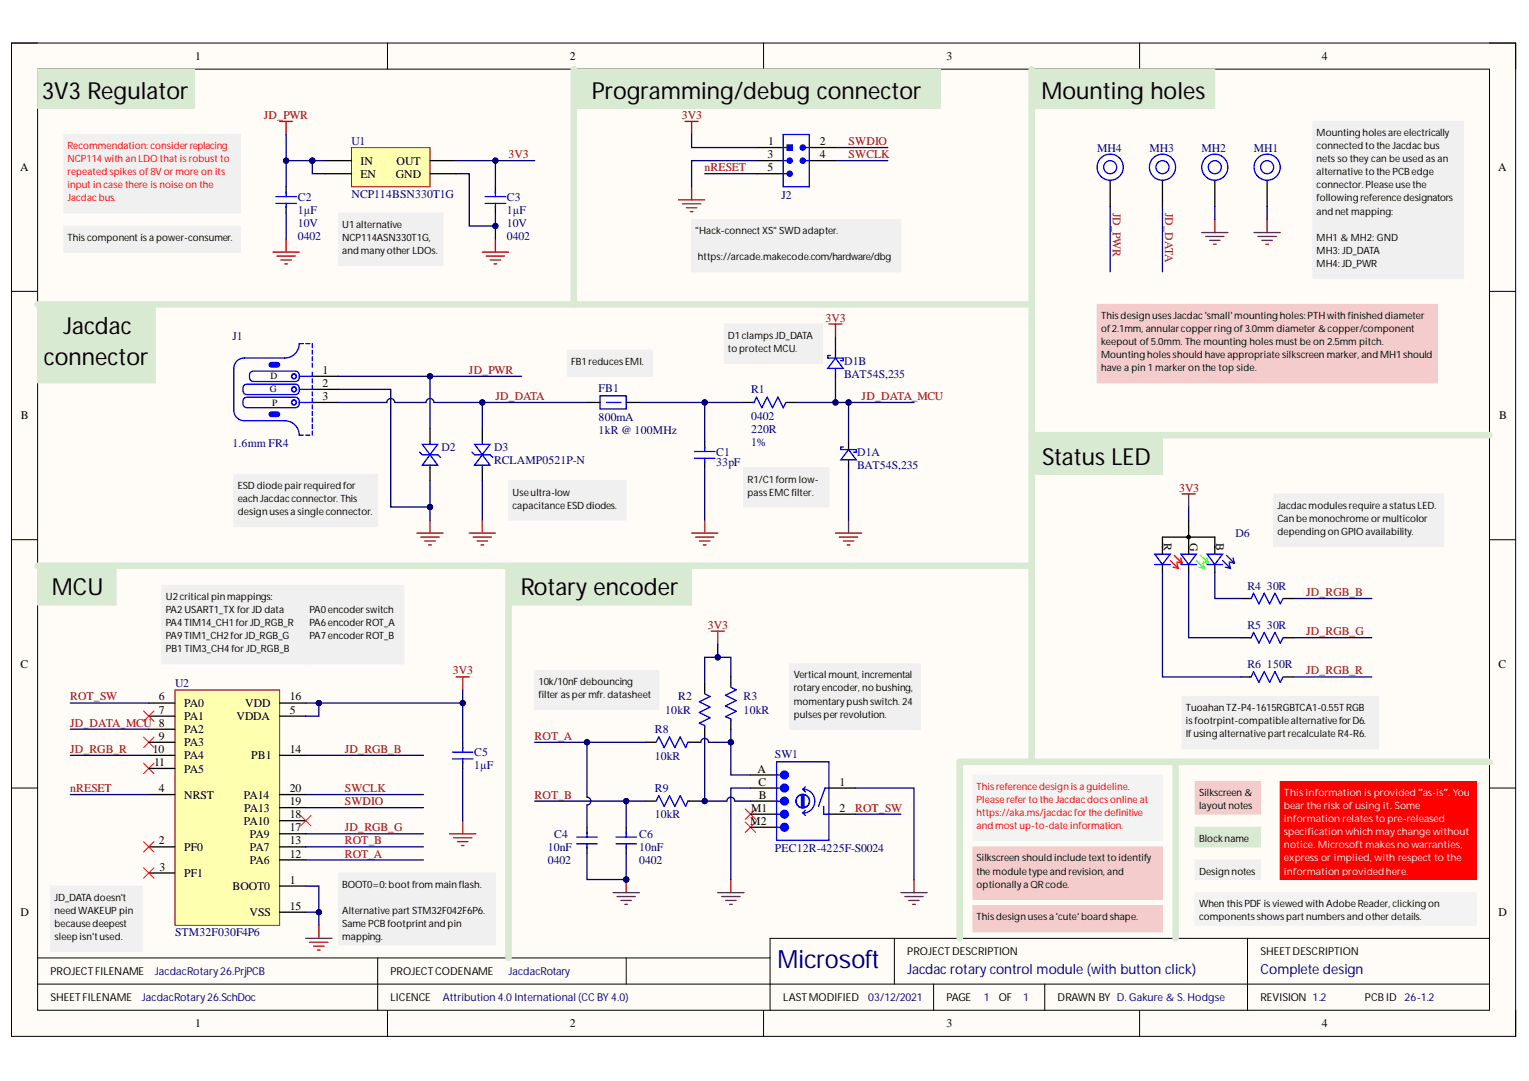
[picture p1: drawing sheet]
<svg xmlns="http://www.w3.org/2000/svg" width="297mm" height="210mm" viewBox="0 0 297 210" stroke-linecap="round" stroke-linejoin="round" font-family="sans-serif">
<path d="M2.2 8.4h292.2v192.8h-292.2z" fill-rule="evenodd" fill="#fffcf8"/>
<path d="M2.2 8.4h292.2v192.8h-292.2z" fill="none" stroke="#000" stroke-width=".19"/>
<path d="M7.3 13.4h282.1v182.8h-282.1z" fill-rule="evenodd" fill="#fffcf8"/>
<g fill="none" stroke="#000" stroke-width=".19">
<path d="M2.2 8.3h5.1M7.3 13.4h282.1v182.8h-282.1zM75.3 8.3v5.1M148.3 8.3v5.1M221.4 8.4v5M289.4 8.4h5v5M2.2 56.6h5.1M289.4 56.6h5M2.2 104.8h5.1M289.4 104.8h5M2.2 153h5.1M289.4 153h5"/>
<path d="M7.3 191.1h282.1M7.3 186h142.3M73.4 186v10.2M75.3 196.2v5M121.7 186v5.1M148.3 196.2v5M173.8 182.2v8.9M181.4 191.1v5.1M203 191.1v5.1M221.4 196.2v5M242.4 182.2v14M289.4 182.2h-139.8v14"/>
<path d="M294.4 196.2v5"/>
</g>
<path d="M7.3 59.1h193.1" fill="none" stroke="#d9ead3" stroke-width="1.3"/>
<g fill="none" stroke="#800000" stroke-width=".25">
<path d="M131.8 38.8h5.1M132.6 39.6h3.5M133.1 23.6h2.5M134.4 23.6v2.5M134.4 36.3v2.5M53 49h5.1M53.8 49.7h3.6M54.6 50.5h2M55.3 51.2h.5M55.6 46.4v2.6M93.7 49h5.1M94.5 49.7h3.5"/>
<path d="M95.2 50.5h2.1M96 51.2h.5M96.2 46.4v2.6M133.3 40.3h2.1M134.1 41.1h.5M161 62.9h2.6M162.3 62.9v2.6M81 103.5h5.1M81.8 104.3h3.5M82.5 105h2.1M83.3 105.8h.5M83.5 101v2.5"/>
<path d="M91.2 103.5h5M91.9 104.3h3.6M92.7 105h2M93.4 105.8h.6M93.7 101v2.5M134.4 103.5h5M135.1 104.3h3.6M135.9 105h2M136.6 105.8h.6M136.9 101v2.5M162.3 103.5h5.1M163.1 104.3h3.5"/>
<path d="M163.8 105h2.1M164.6 105.8h.5M164.8 101v2.5M88.6 131.4h2.6M89.9 131.4v2.6M89.9 159.4v2.5M61.9 179.7v2.5M87.4 161.9h5M88.1 162.7h3.6M88.9 163.4h2M89.6 164.2h.5M59.4 182.2h5.1"/>
<path d="M60.2 183h3.5M60.9 183.7h2.1M61.7 184.5h.5"/>
</g>
<path d="M27.9 148.2l2 2M27.9 143.1l2 2M29.9 148.2l-2 2M29.9 143.1l-2 2" fill="none" stroke="#f00" stroke-width=".19"/>
<path d="M114 78.1h2.6M121.7 78.1h2.5M144.5 78.1h1.8M152.8 78.1h1.9" fill="none" stroke="#000" stroke-width=".25"/>
<path d="M116.6 76.9h5.1v2.5h-5.1zM117.8 78.1h2.8M146.2 78.1h.3l.5-1 1 2.1 1-2.1 1.1 2.1 1-2.1 1.1 2.1 .5-1.1" fill="none" stroke="#00f" stroke-width=".25"/>
<path d="M34 134h20.3v45.7h-20.3z" fill-rule="evenodd" fill="#ffffb0"/>
<path d="M34 134h20.3v45.7h-20.3z" fill="none" stroke="#800000" stroke-width=".19"/>
<g fill="none" stroke="#000" stroke-width=".25">
<path d="M55.6 36.3v1.2M96.2 36.3v1.2M55.6 40.1v1.2M96.2 40.1v1.2M28.9 136.5h5.1M28.9 139.1h5.1M54.3 136.5h5.1M54.3 139.1h5.1M28.9 154.3h5.1M28.9 141.6h5.1M28.9 144.1h5.1M28.9 146.7h5.1"/>
<path d="M28.9 149.2h5.1M54.3 154.3h5.1M54.3 146.7h5.1M54.3 159.4h5.1M54.3 156.8h5.1M89.9 144.1v1.3M89.9 147.9v1.3M28.9 164.4h5.1M28.9 169.5h5.1M54.3 172.1h5.1M54.3 164.4h5.1M54.3 167h5.1"/>
<path d="M54.3 161.9h5.1M54.3 177.1h5.1"/>
</g>
<path d="M53.6 38.2h4M53.6 39.5h4M55.6 37.2v1M55.6 39.5v.8M94.2 38.2h4M94.2 39.5h4M96.2 37.2v1M96.2 39.5v.8M87.9 146h4M87.9 147.4h4M89.9 145.1v.9M89.9 147.4v.8" fill="none" stroke="#00f" stroke-width=".25"/>
<path d="M229.6 95.9h2.6M230.9 95.9v2.6" fill="none" stroke="#800000" stroke-width=".25"/>
<path d="M7.3 59.1h22.9v15.2h-22.9z" fill-rule="evenodd" fill="#d9ead3"/>
<path d="M7.3 59.1h22.9v15.2h-22.9z" fill="none" stroke="#d9ead3" stroke-width=".19"/>
<path d="M7.3 13.4h30.5v7.6h-30.5z" fill-rule="evenodd" fill="#d9ead3"/>
<path d="M7.3 13.4h30.5v7.6h-30.5z" fill="none" stroke="#d9ead3" stroke-width=".19"/>
<path d="M7.3 109.9h193.1" fill="none" stroke="#d9ead3" stroke-width="1.3"/>
<path d="M98.8 109.9h35.6v7.6h-35.6z" fill-rule="evenodd" fill="#d9ead3"/>
<path d="M98.8 109.9h35.6v7.6h-35.6z" fill="none" stroke="#d9ead3" stroke-width=".19"/>
<path d="M111.5 13.4h71.1v7.6h-71.1z" fill-rule="evenodd" fill="#d9ead3"/>
<path d="M111.5 13.4h71.1v7.6h-71.1z" fill="none" stroke="#d9ead3" stroke-width=".19"/>
<path d="M111.5 13.4v45.7" fill="none" stroke="#d9ead3" stroke-width="1.3"/>
<path d="M200.4 13.4h35.6v7.6h-35.6z" fill-rule="evenodd" fill="#d9ead3"/>
<path d="M200.4 13.4h35.6v7.6h-35.6z" fill="none" stroke="#d9ead3" stroke-width=".19"/>
<path d="M98.8 109.9v76.1" fill="none" stroke="#d9ead3" stroke-width="1.3"/>
<path d="M7.3 109.9h15.3v7.6h-15.3z" fill-rule="evenodd" fill="#d9ead3"/>
<path d="M7.3 109.9h15.3v7.6h-15.3z" fill="none" stroke="#d9ead3" stroke-width=".19"/>
<path d="M241.1 116.2h1.8M249.3 116.2h1.9M241.1 123.8h1.8M241.1 131.4h1.8M249.3 123.8h1.9M249.3 131.4h1.9" fill="none" stroke="#000" stroke-width=".25"/>
<path d="M242.7 116.2h.4l.4-1 1.1 2.1 1-2.1 1 2.1 1.1-2.1 1 2.1 .5-1.1M242.7 123.8h.4l.4-1 1.1 2.1 1-2.1 1 2.1 1.1-2.1 1 2.1 .5-1.1M242.7 131.4h.4l.4-1 1.1 2.1 1-2.1 1 2.1 1.1-2.1 1 2.1 .5-1.1" fill="none" stroke="#00f" stroke-width=".25"/>
<path d="M27.9 163.4l2 2.1M27.9 168.5l2 2M29.9 163.4l-2 2.1M29.9 168.5l-2 2" fill="none" stroke="#f00" stroke-width=".19"/>
<path d="M233.5 45.2h5M234.2 45.9h3.6M235 46.7h2M235.7 47.4h.6M236 42.6v2.6M243.6 45.2h5.1M244.4 45.9h3.5M245.1 46.7h2.1M245.9 47.4h.5M246.2 42.6v2.6" fill="none" stroke="#800000" stroke-width=".25"/>
<path d="M200.4 13.4v134.5" fill="none" stroke="#d9ead3" stroke-width="1.3"/>
<path d="M98.8 93.4h22.9v7.6h-22.9z" fill-rule="evenodd" fill="#f0f0f0"/>
<path d="M98.8 93.4h22.9v7.6h-22.9z" fill="none" stroke="#f0f0f0" stroke-width=".19"/>
<path d="M144.5 90.8h16.5v7.6h-16.5z" fill-rule="evenodd" fill="#f0f0f0"/>
<path d="M144.5 90.8h16.5v7.6h-16.5z" fill="none" stroke="#f0f0f0" stroke-width=".19"/>
<path d="M140.7 62.9h19.1v7.6h-19.1z" fill-rule="evenodd" fill="#f0f0f0"/>
<path d="M140.7 62.9h19.1v7.6h-19.1z" fill="none" stroke="#f0f0f0" stroke-width=".19"/>
<path d="M144.8 157.1l2 2M144.8 159.6l2 2M146.8 157.1l-2 2M146.8 159.6l-2 2" fill="none" stroke="#f00" stroke-width=".19"/>
<path d="M138.2 122.6h2.5M139.4 122.6v2.5M139.4 173.3h5.1M140.2 174.1h3.6M141 174.8h2M141.7 175.6h.5M142 170.8v2.5M175 173.3h5.1M175.8 174.1h3.5M176.5 174.8h2.1M177.3 175.6h.5M177.6 170.8v2.5" fill="none" stroke="#800000" stroke-width=".25"/>
<path d="M153.4 128.9h25.4v12.7h-25.4z" fill-rule="evenodd" fill="#f0f0f0"/>
<path d="M153.4 128.9h25.4v12.7h-25.4z" fill="none" stroke="#f0f0f0" stroke-width=".19"/>
<path d="M145.8 153h5.1M145.8 158.1h5.1M145.8 150.5h5.1M145.8 155.6h5.1M161 153h5.1M161 158.1h5.1M145.8 160.6h5.1" fill="none" stroke="#000" stroke-width=".25"/>
<circle cx="152.4" cy="150.5" r=".76" fill="#00f"/>
<g fill="none" stroke="#00f" stroke-width=".25">
<path d="M150.9 150.5h.7"/>
<circle cx="152.4" cy="150.5" r=".76"/>
</g>
<circle cx="152.4" cy="153" r=".76" fill="#00f"/>
<g fill="none" stroke="#00f" stroke-width=".25">
<path d="M150.9 153h.7"/>
<circle cx="152.4" cy="153" r=".76"/>
</g>
<circle cx="152.4" cy="155.6" r=".76" fill="#00f"/>
<g fill="none" stroke="#00f" stroke-width=".25">
<path d="M150.9 155.6h.7"/>
<circle cx="152.4" cy="155.6" r=".76"/>
</g>
<circle cx="152.4" cy="158.1" r=".76" fill="#00f"/>
<g fill="none" stroke="#00f" stroke-width=".25">
<path d="M150.9 158.1h.7"/>
<circle cx="152.4" cy="158.1" r=".76"/>
</g>
<circle cx="152.4" cy="160.6" r=".76" fill="#00f"/>
<g fill="none" stroke="#00f" stroke-width=".25">
<path d="M136.9 134.7l1 .5-2 1.1 2 1-2 1 2 1.1-2 1 1 .5v.3M142 133.4l1 .6-2.1 1 2.1 1-2.1 1.1 2.1 1-2.1 1.1 1.1 .4v.3M127.5 144.1l.5-1 1 2.1 1.1-2.1 1 2.1 1-2.1 1.1 2.1 .4-1.1h.4M127.5 155.6l.5-1.1 1 2.1 1.1-2.1 1 2.1 1-2.1 1.1 2.1 .4-1h.4M150.9 147.9h10.1v15.3h-10.1zM156 153.2a2.34 2.34 0 0 1 2.3 2.3 2.34 2.34 0 0 1-2.2 2.4M156.5 152.8l-.5 .5 .5 .5M156.5 157.3l-.5 .5 .5 .5M160 156.6v1.5h1M161 153h-.7l-1.3 3.6M112 162.5h4M112 163.9h4"/>
<path d="M114 161.6v.9M114 163.9v.8M119.7 162.5h4M119.7 163.9h4M121.7 161.6v.9M121.7 163.9v.8M150.9 160.6h.7"/>
<circle cx="156" cy="155.6" r="1.31"/>
<circle cx="152.4" cy="160.6" r=".76"/>
</g>
<path d="M156 154.5v2.1" fill="none" stroke="#00f" stroke-width=".76"/>
<path d="M136.9 132.7v1.9M142 131.4v1.9M142 139.8v1.8M125.5 144.1h1.9M125.5 155.6h1.9M133.8 144.1h1.8M133.8 155.6h1.8M136.9 141.1v1.8M114 160.6v1.3M114 164.4v1.3M121.7 160.6v1.3M121.7 164.4v1.3" fill="none" stroke="#000" stroke-width=".25"/>
<path d="M119.1 173.3h5.1M119.9 174.1h3.5M120.6 174.8h2.1M121.4 175.6h.5M121.7 170.8v2.5" fill="none" stroke="#800000" stroke-width=".25"/>
<circle cx="121.7" cy="170.8" r=".51" fill="#000080"/>
<circle cx="121.7" cy="170.8" r=".51" fill="none" stroke="#000080" stroke-width=".19"/>
<path d="M103.9 130.2h24.1v7.6h-24.1z" fill-rule="evenodd" fill="#f0f0f0"/>
<path d="M103.9 130.2h24.1v7.6h-24.1z" fill="none" stroke="#f0f0f0" stroke-width=".19"/>
<path d="M215.7 35v5.1M225.8 35v5.1M236 35v5.1M246.2 35v5.1M136.9 85.8v1.2M136.9 89.6v1.2" fill="none" stroke="#000" stroke-width=".25"/>
<g fill="none" stroke="#00f" stroke-width=".25">
<path d="M134.9 87.7h4M134.9 89h4M136.9 86.7v1M136.9 89v.8"/>
<circle cx="215.7" cy="32.5" r="1.27"/>
<circle cx="215.7" cy="32.5" r="2.54"/>
<circle cx="225.8" cy="32.5" r="1.27"/>
<circle cx="225.8" cy="32.5" r="2.54"/>
<circle cx="236" cy="32.5" r="1.27"/>
<circle cx="236" cy="32.5" r="2.54"/>
<circle cx="246.2" cy="32.5" r="1.27"/>
<circle cx="246.2" cy="32.5" r="2.54"/>
</g>
<path d="M27.9 138l2 2.1M29.9 138l-2 2.1M58.4 158.3l2 2.1M60.4 158.3l-2 2.1" fill="none" stroke="#f00" stroke-width=".19"/>
<path d="M68.3 28.7h15.2v7.6h-15.2z" fill-rule="evenodd" fill="#ffffb0"/>
<path d="M68.3 28.7h15.2v7.6h-15.2z" fill="none" stroke="#800000" stroke-width=".19"/>
<g fill="none" stroke="#000" stroke-width=".25">
<path d="M63.2 31.2h5.1M63.2 33.7h5.1M83.5 31.2h5.1M83.5 33.7h5.1M147.1 31.2h5M147.1 28.7h5M157.2 31.2h5.1M157.2 28.7h5.1M162.3 68v1.5M162.3 71.5v1.6M164.8 85.8v1.5M164.8 89.3v1.5"/>
<path d="M225.8 107.6v-3.3h10.2v3.3M225.8 109.6v1.5M230.9 101v6.6M230.9 109.6v1.5M236 109.6v1.5"/>
<circle cx="230.9" cy="104.3" r=".3"/>
</g>
<g fill="none" stroke="#00f" stroke-width=".25">
<path d="M152.1 28.7h1.1M161.3 69h-.5v.5h3v.5h-.5M162.3 69.5l1.5 2h-3zM163.8 86.8h-.5v.5h3v.5h-.5M164.8 87.3l1.5 2h-3zM224.3 109.6h3.1M224.3 107.6h3l-1.5 2zM229.4 109.6h3M229.4 107.6h3l-1.5 2zM234.5 109.6h3M234.5 107.6h3l-1.5 2zM237.5 108.9l1.5 1.5"/>
<path d="M238 110.1l1 .3M238.3 107.8l1.5 1.6M238.8 109.1l1 .3M238.8 109.4l.2 1M239.6 108.3l.2 1.1"/>
</g>
<path d="M232.4 108.9l1.6 1.5M232.9 110.1l1.1 .3M233.2 107.8l1.5 1.6M233.7 109.1l1 .3M233.7 109.4l.3 1M234.5 108.3l.2 1.1" fill="none" stroke="#0f0" stroke-width=".25"/>
<path d="M227.4 108.9l1.5 1.5M227.9 110.1l1 .3M228.1 107.8l1.5 1.6M228.6 109.1l1 .3M228.6 109.4l.3 1M229.4 108.3l.2 1.1" fill="none" stroke="#f00" stroke-width=".25"/>
<path d="M152.9 28.1h1v1.1h-1z" fill-rule="evenodd" fill="#00f"/>
<path d="M152.1 31.2h.8M152.9 28.1h1v1.1h-1z" fill="none" stroke="#00f" stroke-width=".25"/>
<circle cx="153.4" cy="31.2" r=".51" fill="#00f"/>
<g fill="none" stroke="#00f" stroke-width=".25">
<path d="M152.1 33.7h.8"/>
<circle cx="153.4" cy="31.2" r=".51"/>
</g>
<path d="M147.1 33.7h5" fill="none" stroke="#000" stroke-width=".25"/>
<circle cx="153.4" cy="33.7" r=".51" fill="#00f"/>
<g fill="none" stroke="#00f" stroke-width=".25">
<path d="M156.5 31.2h.7"/>
<circle cx="153.4" cy="33.7" r=".51"/>
</g>
<circle cx="156" cy="31.2" r=".51" fill="#00f"/>
<g fill="none" stroke="#00f" stroke-width=".25">
<path d="M156.5 28.7h.7"/>
<circle cx="156" cy="31.2" r=".51"/>
</g>
<circle cx="156" cy="28.7" r=".51" fill="#00f"/>
<g fill="none" stroke="#00f" stroke-width=".25">
<path d="M152.1 26.1h5.1v10.2h-5.1zM47.4 74.8l.6-.2h9.4a1.04 1.04 0 0 1 .8 1 1.04 1.04 0 0 1-.8 1h-9.4a1.05 1.05 0 0 1-.9-.7 1.05 1.05 0 0 1 .3-1.1zM47.4 77.4l.6-.3h9.4a1.05 1.05 0 0 1 .8 1 1.05 1.05 0 0 1-.8 1.1h-9.4a1.06 1.06 0 0 1-.9-.8 1.06 1.06 0 0 1 .3-1zM48.7 72.3l.5-.2h8.2a1.04 1.04 0 0 1 .8 1 1.04 1.04 0 0 1-.8 1h-8.2a1.05 1.05 0 0 1-.8-.8 1.05 1.05 0 0 1 .3-1zM58.9 66.7h-.8a2.79 2.79 0 0 1-2.8 2.8h-7.8a2.03 2.03 0 0 0-2.1 2v8.2a2.04 2.04 0 0 0 2.1 2h7.8a2.79 2.79 0 0 1 2.8 2.8h.8M59.4 66.7h.8M60.7 74.8v.8h-2.6M60.7 77.3v.8h-2.6M60.7 66.7v.8M60.7 68v.8M60.7 69.3v.8M60.7 70.5v.8"/>
<path d="M60.7 72.3v.8h-2.6M60.7 73.5v.8M60.7 76.1v.8M60.7 78.6v.8M60.7 79.9v.8M59.4 84.5h.8M60.7 81.2v.8M60.7 82.4v.8M60.7 83.7v.8M81.5 87.8l.5 .5h3l.6 .5M82 86.3h3l-1.5 2zM83.5 88.3l1.5 2h-3z"/>
<path d="M83.5 85.8v.5M83.5 90.3v.5M91.7 87.8l.5 .5h3l.5 .5M92.2 86.3h3l-1.5 2zM93.7 88.3l1.5 2h-3zM93.7 85.8v.5M93.7 90.3v.5"/>
<circle cx="156" cy="28.7" r=".51"/>
<circle cx="57.1" cy="75.6" r=".47"/>
<circle cx="57.1" cy="73.1" r=".47"/>
<circle cx="57.1" cy="78.1" r=".47"/>
</g>
<path d="M60.7 75.6h5.1M60.7 73.1h5.1M60.7 78.1h5.1M83.5 83.2v2.6M83.5 90.8v2.6M93.7 83.2v2.6M93.7 90.8v2.6" fill="none" stroke="#000" stroke-width=".25"/>
<path d="M52.4 80.2a1.74 1.74 0 0 1 1.7-.1 .42 .42 0 0 1 .2 .3 .42 .42 0 0 1-.2 .4 1.75 1.75 0 0 1-1.7-.1z" fill="#00f"/>
<path d="M52.4 80.2a1.74 1.74 0 0 1 1.7-.1 .42 .42 0 0 1 .2 .3 .42 .42 0 0 1-.2 .4 1.75 1.75 0 0 1-1.7-.1z" fill="none" stroke="#00f" stroke-width=".25"/>
<path d="M52.4 70.6a1.77 1.77 0 0 1 1.7-.2 .42 .42 0 0 1 .2 .4 .42 .42 0 0 1-.2 .4 1.75 1.75 0 0 1-1.7-.2z" fill="#00f"/>
<path d="M52.4 70.6a1.77 1.77 0 0 1 1.7-.2 .42 .42 0 0 1 .2 .4 .42 .42 0 0 1-.2 .4 1.75 1.75 0 0 1-1.7-.2z" fill="none" stroke="#00f" stroke-width=".25"/>
<path d="M232.2 160.6h12.7v3.8h-12.7z" fill-rule="evenodd" fill="#d9ead3"/>
<path d="M232.2 160.6h12.7v3.8h-12.7z" fill="none" stroke="#d9ead3" stroke-width=".19"/>
<path d="M232.2 167h12.7v3.8h-12.7z" fill-rule="evenodd" fill="#f0f0f0"/>
<path d="M232.2 167h12.7v3.8h-12.7z" fill="none" stroke="#f0f0f0" stroke-width=".19"/>
<path d="M232.2 151.8h12.7v6.3h-12.7z" fill-rule="evenodd" fill="#f4cccc"/>
<path d="M232.2 151.8h12.7v6.3h-12.7z" fill="none" stroke="#f4cccc" stroke-width=".19"/>
<path d="M186.4 147.9h103" fill="none" stroke="#d9ead3" stroke-width="1.3"/>
<path d="M248.7 151.8h38.1v19h-38.1z" fill-rule="evenodd" fill="#f00"/>
<path d="M248.7 151.8h38.1v19h-38.1z" fill="none" stroke="#f00" stroke-width=".19"/>
<path d="M232.2 173.3h54.6v6.4h-54.6z" fill-rule="evenodd" fill="#f3f3f3"/>
<path d="M232.2 173.3h54.6v6.4h-54.6z" fill="none" stroke="#f3f3f3" stroke-width=".19"/>
<path d="M200.4 84.5h89M228.4 147.9v34.3" fill="none" stroke="#d9ead3" stroke-width="1.3"/>
<path d="M54.3 23.6h2.6M55.6 23.6v2.5" fill="none" stroke="#800000" stroke-width=".25"/>
<path d="M134.4 42.6h40.6v10.2h-40.6z" fill-rule="evenodd" fill="#f0f0f0"/>
<path d="M134.4 42.6h40.6v10.2h-40.6z" fill="none" stroke="#f0f0f0" stroke-width=".19"/>
<path d="M110.2 68h16.5v5.1h-16.5z" fill-rule="evenodd" fill="#f0f0f0"/>
<path d="M110.2 68h16.5v5.1h-16.5z" fill="none" stroke="#f0f0f0" stroke-width=".19"/>
<path d="M31.4 113.7h28v15.2h-28z" fill-rule="evenodd" fill="#f0f0f0"/>
<path d="M31.4 113.7h28v15.2h-28z" fill="none" stroke="#f0f0f0" stroke-width=".19"/>
<path d="M59.4 113.7h19.1v15.2h-19.1z" fill-rule="evenodd" fill="#f0f0f0"/>
<path d="M59.4 113.7h19.1v15.2h-19.1z" fill="none" stroke="#f0f0f0" stroke-width=".19"/>
<path d="M200.4 84.5h25.4v7.6h-25.4z" fill-rule="evenodd" fill="#d9ead3"/>
<path d="M200.4 84.5h25.4v7.6h-25.4z" fill="none" stroke="#d9ead3" stroke-width=".19"/>
<path d="M65.8 41.3h20.3v10.2h-20.3z" fill-rule="evenodd" fill="#f0f0f0"/>
<path d="M65.8 41.3h20.3v10.2h-20.3z" fill="none" stroke="#f0f0f0" stroke-width=".19"/>
<path d="M12.4 26.1h34.3v15.2h-34.3z" fill-rule="evenodd" fill="#f0f0f0"/>
<path d="M12.4 26.1h34.3v15.2h-34.3z" fill="none" stroke="#f0f0f0" stroke-width=".19"/>
<path d="M12.4 43.9h34.3v5.1h-34.3z" fill-rule="evenodd" fill="#f0f0f0"/>
<path d="M12.4 43.9h34.3v5.1h-34.3z" fill="none" stroke="#f0f0f0" stroke-width=".19"/>
<path d="M213.1 59.1h66.1v15.2h-66.1z" fill-rule="evenodd" fill="#f4cccc"/>
<path d="M213.1 59.1h66.1v15.2h-66.1z" fill="none" stroke="#f4cccc" stroke-width=".19"/>
<path d="M255.1 43.9h29.2v10.1h-29.2z" fill-rule="evenodd" fill="#f0f0f0"/>
<path d="M255.1 43.9h29.2v10.1h-29.2z" fill="none" stroke="#f0f0f0" stroke-width=".19"/>
<path d="M255.1 23.6h29.2v20.3h-29.2z" fill-rule="evenodd" fill="#f0f0f0"/>
<path d="M255.1 23.6h29.2v20.3h-29.2z" fill="none" stroke="#f0f0f0" stroke-width=".19"/>
<path d="M229.6 135.3h38.2v10.1h-38.2z" fill-rule="evenodd" fill="#f0f0f0"/>
<path d="M229.6 135.3h38.2v10.1h-38.2z" fill="none" stroke="#f0f0f0" stroke-width=".19"/>
<path d="M247.4 95.9h33.1v10.2h-33.1z" fill-rule="evenodd" fill="#f0f0f0"/>
<path d="M247.4 95.9h33.1v10.2h-33.1z" fill="none" stroke="#f0f0f0" stroke-width=".19"/>
<path d="M189 175.9h36.8v5h-36.8z" fill-rule="evenodd" fill="#f4cccc"/>
<path d="M189 175.9h36.8v5h-36.8z" fill="none" stroke="#f4cccc" stroke-width=".19"/>
<path d="M189 164.4h36.8v10.2h-36.8z" fill-rule="evenodd" fill="#f4cccc"/>
<path d="M189 164.4h36.8v10.2h-36.8z" fill="none" stroke="#f4cccc" stroke-width=".19"/>
<path d="M189 150.5h36.8v12.7h-36.8z" fill-rule="evenodd" fill="#f3f3f3"/>
<path d="M189 150.5h36.8v12.7h-36.8z" fill="none" stroke="#f3f3f3" stroke-width=".19"/>
<path d="M186.4 147.9v34.3" fill="none" stroke="#d9ead3" stroke-width="1.3"/>
<path d="M136.9 90.8v10.2M61.9 136.5v2.6h-2.5M13.7 154.3h15.2M13.7 141.6h15.2M59.4 154.3h22.9M59.4 156.8h22.9M59.4 161.9h22.9" fill="none" stroke="#000080" stroke-width=".25"/>
<circle cx="61.9" cy="136.5" r=".51" fill="#000080"/>
<circle cx="61.9" cy="136.5" r=".51" fill="none" stroke="#000080" stroke-width=".19"/>
<path d="M60.7 31.2v2.5h2.5M134.4 26.1v2.6h12.7M136.9 33.7h10.2M147.1 31.2h-12.7v5.1M162.3 31.2h10.2M162.3 28.7h10.2" fill="none" stroke="#000080" stroke-width=".25"/>
<circle cx="60.7" cy="31.2" r=".51" fill="#000080"/>
<circle cx="60.7" cy="31.2" r=".51" fill="none" stroke="#000080" stroke-width=".19"/>
<path d="M136.9 78.1v7.7M93.7 93.4v7.6" fill="none" stroke="#000080" stroke-width=".25"/>
<circle cx="136.9" cy="78.1" r=".51" fill="#000080"/>
<circle cx="136.9" cy="78.1" r=".51" fill="none" stroke="#000080" stroke-width=".19"/>
<path d="M162.3 73.1v5" fill="none" stroke="#000080" stroke-width=".25"/>
<circle cx="162.3" cy="78.1" r=".51" fill="#000080"/>
<circle cx="162.3" cy="78.1" r=".51" fill="none" stroke="#000080" stroke-width=".19"/>
<path d="M162.3 65.5v2.5M164.8 78.1v7.7M164.8 90.8v10.2" fill="none" stroke="#000080" stroke-width=".25"/>
<circle cx="164.8" cy="78.1" r=".51" fill="#000080"/>
<circle cx="164.8" cy="78.1" r=".51" fill="none" stroke="#000080" stroke-width=".19"/>
<path d="M89.9 134v2.5M89.9 149.2v10.2" fill="none" stroke="#000080" stroke-width=".25"/>
<circle cx="89.9" cy="136.5" r=".51" fill="#000080"/>
<circle cx="89.9" cy="136.5" r=".51" fill="none" stroke="#000080" stroke-width=".19"/>
<path d="M55.6 41.3v5.1M65.8 75.6h10.1v22.8h7.6v2.6" fill="none" stroke="#000080" stroke-width=".25"/>
<circle cx="83.5" cy="98.4" r=".51" fill="#000080"/>
<circle cx="83.5" cy="98.4" r=".51" fill="none" stroke="#000080" stroke-width=".19"/>
<path d="M83.5 93.4v5" fill="none" stroke="#000080" stroke-width=".25"/>
<circle cx="83.5" cy="98.4" r=".51" fill="#000080"/>
<circle cx="83.5" cy="98.4" r=".51" fill="none" stroke="#000080" stroke-width=".19"/>
<path d="M65.8 73.1h17.7v10.1M230.9 98.5v2.5M59.4 164.4h22.9" fill="none" stroke="#000080" stroke-width=".25"/>
<circle cx="83.5" cy="73.1" r=".51" fill="#000080"/>
<circle cx="83.5" cy="73.1" r=".51" fill="none" stroke="#000080" stroke-width=".19"/>
<path d="M83.5 73.1h17.8" fill="none" stroke="#000080" stroke-width=".25"/>
<circle cx="83.5" cy="73.1" r=".51" fill="#000080"/>
<circle cx="83.5" cy="73.1" r=".51" fill="none" stroke="#000080" stroke-width=".19"/>
<path d="M93.7 78.1v5.1M225.8 111.1v20.3h15.3M230.9 111.1v12.7h10.2M236 111.1v5.1h5.1M251.2 131.4h15.3M59.4 146.7h22.9" fill="none" stroke="#000080" stroke-width=".25"/>
<circle cx="93.7" cy="78.1" r=".51" fill="#000080"/>
<circle cx="93.7" cy="78.1" r=".51" fill="none" stroke="#000080" stroke-width=".19"/>
<path d="M251.2 116.2h15.3M251.2 123.8h15.3M59.4 172.1h2.5v5h-2.5" fill="none" stroke="#000080" stroke-width=".25"/>
<circle cx="61.9" cy="177.1" r=".51" fill="#000080"/>
<circle cx="61.9" cy="177.1" r=".51" fill="none" stroke="#000080" stroke-width=".19"/>
<path d="M61.9 177.1v2.6" fill="none" stroke="#000080" stroke-width=".25"/>
<circle cx="61.9" cy="177.1" r=".51" fill="#000080"/>
<circle cx="61.9" cy="177.1" r=".51" fill="none" stroke="#000080" stroke-width=".19"/>
<path d="M60.7 31.2h2.5" fill="none" stroke="#000080" stroke-width=".25"/>
<circle cx="60.7" cy="31.2" r=".51" fill="#000080"/>
<circle cx="60.7" cy="31.2" r=".51" fill="none" stroke="#000080" stroke-width=".19"/>
<path d="M88.6 33.7h2.6v10.2h5" fill="none" stroke="#000080" stroke-width=".25"/>
<circle cx="96.2" cy="43.9" r=".51" fill="#000080"/>
<circle cx="96.2" cy="43.9" r=".51" fill="none" stroke="#000080" stroke-width=".19"/>
<path d="M88.6 31.2h15.3" fill="none" stroke="#000080" stroke-width=".25"/>
<circle cx="96.2" cy="31.2" r=".51" fill="#000080"/>
<circle cx="96.2" cy="31.2" r=".51" fill="none" stroke="#000080" stroke-width=".19"/>
<path d="M96.2 41.3v5.1" fill="none" stroke="#000080" stroke-width=".25"/>
<circle cx="96.2" cy="43.9" r=".51" fill="#000080"/>
<circle cx="96.2" cy="43.9" r=".51" fill="none" stroke="#000080" stroke-width=".19"/>
<path d="M96.2 31.2v5.1" fill="none" stroke="#000080" stroke-width=".25"/>
<circle cx="96.2" cy="31.2" r=".51" fill="#000080"/>
<circle cx="96.2" cy="31.2" r=".51" fill="none" stroke="#000080" stroke-width=".19"/>
<path d="M136.9 142.9v12.7h4.3a.76 .76 0 0 1 .8-.8 .76 .76 0 0 1 .7 .8h3.1M145.8 153h-3.8v17.8M166.1 153h11.5v17.8M166.1 158.1h8.9" fill="none" stroke="#000080" stroke-width=".25"/>
<circle cx="136.9" cy="155.6" r=".51" fill="#000080"/>
<circle cx="136.9" cy="155.6" r=".51" fill="none" stroke="#000080" stroke-width=".19"/>
<path d="M135.6 155.6h1.3" fill="none" stroke="#000080" stroke-width=".25"/>
<circle cx="136.9" cy="155.6" r=".51" fill="#000080"/>
<circle cx="136.9" cy="155.6" r=".51" fill="none" stroke="#000080" stroke-width=".19"/>
<path d="M121.7 155.6v5" fill="none" stroke="#000080" stroke-width=".25"/>
<circle cx="121.7" cy="155.6" r=".51" fill="#000080"/>
<circle cx="121.7" cy="155.6" r=".51" fill="none" stroke="#000080" stroke-width=".19"/>
<path d="M114 165.7v5.1h7.7" fill="none" stroke="#000080" stroke-width=".25"/>
<circle cx="121.7" cy="170.8" r=".51" fill="#000080"/>
<circle cx="121.7" cy="170.8" r=".51" fill="none" stroke="#000080" stroke-width=".19"/>
<path d="M121.7 165.7v5.1" fill="none" stroke="#000080" stroke-width=".25"/>
<circle cx="121.7" cy="170.8" r=".51" fill="#000080"/>
<circle cx="121.7" cy="170.8" r=".51" fill="none" stroke="#000080" stroke-width=".19"/>
<path d="M60.7 31.2h-5.1v5.1M215.7 40.1v12.7M225.8 40.1v12.7M236 40.1v2.5M246.2 40.1v2.5M13.7 136.5h15.2M13.7 146.7h15.2M59.4 167h22.9" fill="none" stroke="#000080" stroke-width=".25"/>
<circle cx="60.7" cy="31.2" r=".51" fill="#000080"/>
<circle cx="60.7" cy="31.2" r=".51" fill="none" stroke="#000080" stroke-width=".19"/>
<circle cx="55.6" cy="31.2" r=".51" fill="#000080"/>
<circle cx="55.6" cy="31.2" r=".51" fill="none" stroke="#000080" stroke-width=".19"/>
<path d="M55.6 26.1v5.1" fill="none" stroke="#000080" stroke-width=".25"/>
<circle cx="55.6" cy="31.2" r=".51" fill="#000080"/>
<circle cx="55.6" cy="31.2" r=".51" fill="none" stroke="#000080" stroke-width=".19"/>
<path d="M65.8 78.1h9.4a.76 .76 0 0 1 .7-.7 .76 .76 0 0 1 .8 .7h6.1a.76 .76 0 0 1 .7-.7 .76 .76 0 0 1 .8 .7h29.7" fill="none" stroke="#000080" stroke-width=".25"/>
<circle cx="93.7" cy="78.1" r=".51" fill="#000080"/>
<circle cx="93.7" cy="78.1" r=".51" fill="none" stroke="#000080" stroke-width=".19"/>
<path d="M124.2 78.1h20.3" fill="none" stroke="#000080" stroke-width=".25"/>
<circle cx="136.9" cy="78.1" r=".51" fill="#000080"/>
<circle cx="136.9" cy="78.1" r=".51" fill="none" stroke="#000080" stroke-width=".19"/>
<path d="M154.7 78.1h22.9" fill="none" stroke="#000080" stroke-width=".25"/>
<circle cx="164.8" cy="78.1" r=".51" fill="#000080"/>
<circle cx="164.8" cy="78.1" r=".51" fill="none" stroke="#000080" stroke-width=".19"/>
<circle cx="162.3" cy="78.1" r=".51" fill="#000080"/>
<circle cx="162.3" cy="78.1" r=".51" fill="none" stroke="#000080" stroke-width=".19"/>
<path d="M103.9 155.6h21.6" fill="none" stroke="#000080" stroke-width=".25"/>
<circle cx="121.7" cy="155.6" r=".51" fill="#000080"/>
<circle cx="121.7" cy="155.6" r=".51" fill="none" stroke="#000080" stroke-width=".19"/>
<path d="M139.4 125.1v2.5" fill="none" stroke="#000080" stroke-width=".25"/>
<circle cx="139.4" cy="127.6" r=".51" fill="#000080"/>
<circle cx="139.4" cy="127.6" r=".51" fill="none" stroke="#000080" stroke-width=".19"/>
<path d="M135.6 144.1h.5a.76 .76 0 0 1 .8-.7 .76 .76 0 0 1 .8 .7h4.3v6.4h3.8" fill="none" stroke="#000080" stroke-width=".25"/>
<circle cx="142" cy="144.1" r=".51" fill="#000080"/>
<circle cx="142" cy="144.1" r=".51" fill="none" stroke="#000080" stroke-width=".19"/>
<path d="M142 131.4v-3.8h-5.1v5.1" fill="none" stroke="#000080" stroke-width=".25"/>
<circle cx="139.4" cy="127.6" r=".51" fill="#000080"/>
<circle cx="139.4" cy="127.6" r=".51" fill="none" stroke="#000080" stroke-width=".19"/>
<path d="M142 141.6v2.5" fill="none" stroke="#000080" stroke-width=".25"/>
<circle cx="142" cy="144.1" r=".51" fill="#000080"/>
<circle cx="142" cy="144.1" r=".51" fill="none" stroke="#000080" stroke-width=".19"/>
<path d="M103.9 144.1h21.6" fill="none" stroke="#000080" stroke-width=".25"/>
<circle cx="114" cy="144.1" r=".51" fill="#000080"/>
<circle cx="114" cy="144.1" r=".51" fill="none" stroke="#000080" stroke-width=".19"/>
<path d="M114 144.1v10.7a.76 .76 0 0 1 .8 .8 .76 .76 0 0 1-.8 .7v4.3" fill="none" stroke="#000080" stroke-width=".25"/>
<circle cx="114" cy="144.1" r=".51" fill="#000080"/>
<circle cx="114" cy="144.1" r=".51" fill="none" stroke="#000080" stroke-width=".19"/>
<path d="M59.4 136.5h30.5v7.6" fill="none" stroke="#000080" stroke-width=".25"/>
<circle cx="61.9" cy="136.5" r=".51" fill="#000080"/>
<circle cx="61.9" cy="136.5" r=".51" fill="none" stroke="#000080" stroke-width=".19"/>
<circle cx="89.9" cy="136.5" r=".51" fill="#000080"/>
<circle cx="89.9" cy="136.5" r=".51" fill="none" stroke="#000080" stroke-width=".19"/>
<path d="M65.8 169.5h30.4v6.4h-30.4z" fill-rule="evenodd" fill="#f0f0f0"/>
<path d="M65.8 169.5h30.4v6.4h-30.4z" fill="none" stroke="#f0f0f0" stroke-width=".19"/>
<path d="M65.8 174.6h30.4v8.9h-30.4z" fill-rule="evenodd" fill="#f0f0f0"/>
<path d="M65.8 174.6h30.4v8.9h-30.4z" fill="none" stroke="#f0f0f0" stroke-width=".19"/>
<path d="M9.9 172.1h17.7v12.6h-17.7z" fill-rule="evenodd" fill="#f0f0f0"/>
<path d="M9.9 172.1h17.7v12.6h-17.7z" fill="none" stroke="#f0f0f0" stroke-width=".19"/>
<path d="M45.4 92.1h28v10.2h-28z" fill-rule="evenodd" fill="#f0f0f0"/>
<path d="M45.4 92.1h28v10.2h-28z" fill="none" stroke="#f0f0f0" stroke-width=".19"/>
<text font-size="4.9" fill="#000080" x="151.1" y="188.1">Microsoft</text>
<g font-size="4.6">
<text x="8.1" y="19.2">3V3 Regulator</text>
<text x="114.9" y="19.2">Programming/debug connector</text>
<text x="202.3" y="19.2">Mounting holes</text>
<text x="12.3" y="64.8">Jacdac</text>
<text x="8.5" y="70.9">connector</text>
<text x="202.5" y="90.2">Status LED</text>
<text x="10.1" y="115.6">MCU</text>
<text x="101.2" y="115.6">Rotary encoder</text>
</g>
<g font-size="2.7" fill="#000080">
<text x="176.3" y="189.2">Jacdac rotary control module (with button click)</text>
<text x="244.9" y="189.2">Complete design</text>
</g>
<g font-size="2.3">
<text x="37.9" y="11.7">1</text>
<text x="110.7" y="11.7">2</text>
<text x="183.9" y="11.7">3</text>
<text x="256.8" y="11.7">4</text>
<text x="149.2" y="28.1">1</text>
<text x="159.3" y="28.1">2</text>
<text x="3.9" y="33.3">A</text>
<text x="70" y="32">IN</text>
<text x="70" y="34.6">EN</text>
<text x="76.9" y="34.6">GND</text>
<text x="77.1" y="32">OUT</text>
<text x="149.1" y="30.8">3</text>
<text x="149.1" y="33.3">5</text>
<text x="159.3" y="30.8">4</text>
<text x="291" y="33.3">A</text>
<text x="62.7" y="75.1">2</text>
<text x="62.7" y="72.6">1</text>
<text x="62.7" y="77.6">3</text>
<text x="4.1" y="81.4">B</text>
<text x="291.2" y="81.4">B</text>
<text x="226.1" y="105.5" transform="rotate(90 226.1 105.5)">R</text>
<text x="231.2" y="105.5" transform="rotate(90 231.2 105.5)">G</text>
<text x="236.2" y="105.5" transform="rotate(90 236.2 105.5)">B</text>
<text x="4" y="129.7">C</text>
<text x="291.1" y="129.7">C</text>
<text x="30.9" y="136">6</text>
<text x="35.8" y="137.3">PA0</text>
<text x="47.6" y="137.3">VDD</text>
<text x="56.3" y="136">16</text>
<text x="30.9" y="138.6">7</text>
<text x="30.9" y="143.6">9</text>
<text x="35.8" y="139.8">PA1</text>
<text x="35.8" y="142.4">PA2</text>
<text x="45.9" y="139.8">VDDA</text>
<text x="56.3" y="138.6">5</text>
<text x="29.7" y="146.2">10</text>
<text x="29.9" y="148.8">11</text>
<text x="35.8" y="144.9">PA3</text>
<text x="35.8" y="147.4">PA4</text>
<text x="48.8" y="147.4">PB1</text>
<text x="56.3" y="146.2">14</text>
<text x="30.9" y="153.8">4</text>
<text x="35.8" y="155.1">NRST</text>
<text x="35.8" y="150">PA5</text>
<text x="47.4" y="155.1">PA14</text>
<text x="56.3" y="153.8">20</text>
<text x="147.2" y="150">A</text>
<text x="147.3" y="152.6">C</text>
<text x="147.4" y="155.1">B</text>
<text x="163.1" y="152.6">1</text>
<text x="47.4" y="160.2">PA10</text>
<text x="47.4" y="157.6">PA13</text>
<text x="56.3" y="161.4">17</text>
<text x="56.3" y="158.9">18</text>
<text x="56.3" y="156.4">19</text>
<text x="145.7" y="160.2">M2</text>
<text x="145.9" y="157.6">M1</text>
<text x="163.1" y="157.6">2</text>
<text x="30.9" y="164">2</text>
<text x="35.8" y="165.2">PF0</text>
<text x="48.5" y="167.8">PA6</text>
<text x="48.5" y="165.2">PA7</text>
<text x="48.5" y="162.7">PA9</text>
<text x="56.3" y="166.5">12</text>
<text x="56.3" y="164">13</text>
<text x="31" y="169">3</text>
<text x="35.8" y="170.3">PF1</text>
<text x="45.2" y="172.9">BOOT0</text>
<text x="56.3" y="171.6">1</text>
<text x="4" y="177.9">D</text>
<text x="48.5" y="177.9">VSS</text>
<text x="56.3" y="176.7">15</text>
<text x="291.1" y="177.9">D</text>
<text x="37.9" y="199.5">1</text>
<text x="110.7" y="199.5">2</text>
<text x="183.9" y="199.5">3</text>
<text x="256.8" y="199.5">4</text>
</g>
<g font-size="2.3" fill="#800000">
<text x="51.3" y="23.1">JD_PWR</text>
<text x="132.5" y="23.1">3V3</text>
<text x="164.8" y="28.1">SWDIO</text>
<text x="98.8" y="30.8">3V3</text>
<text x="136.9" y="33.3">nRESET</text>
<text x="164.8" y="30.8">SWCLK</text>
<text x="216.2" y="41.3" transform="rotate(90 216.2 41.3)">JD_PWR</text>
<text x="226.3" y="41.3" transform="rotate(90 226.3 41.3)">JD_DATA</text>
<text x="160.4" y="62.4">3V3</text>
<text x="91.1" y="72.6">JD_PWR</text>
<text x="96.3" y="77.6">JD_DATA</text>
<text x="167.4" y="77.6">JD_DATA_MCU</text>
<text x="229" y="95.5">3V3</text>
<text x="253.7" y="115.7">JD_RGB_B</text>
<text x="137.5" y="122.1">3V3</text>
<text x="253.7" y="123.3">JD_RGB_G</text>
<text x="88" y="130.9">3V3</text>
<text x="253.7" y="130.9">JD_RGB_R</text>
<text x="13.6" y="136">ROT_SW</text>
<text x="13.6" y="141.1">JD_DATA_MCU 8</text>
<text x="103.9" y="143.6">ROT_A</text>
<text x="13.6" y="146.2">JD_RGB_R</text>
<text x="67" y="146.2">JD_RGB_B</text>
<text x="13.6" y="153.8">nRESET</text>
<text x="67" y="153.8">SWCLK</text>
<text x="103.9" y="155.1">ROT_B</text>
<text x="67" y="156.4">SWDIO</text>
<text x="67" y="161.4">JD_RGB_G</text>
<text x="166.1" y="157.6">ROT_SW</text>
<text x="67" y="166.5">ROT_A</text>
<text x="67" y="164">ROT_B</text>
</g>
<g font-size="2.3" fill="#000080">
<text x="68.3" y="28.1">U1</text>
<text x="213.1" y="29.5">MH4</text>
<text x="223.3" y="29.5">MH3</text>
<text x="233.4" y="29.5">MH2</text>
<text x="243.6" y="29.5">MH1</text>
<text x="57.9" y="41.6">1µF</text>
<text x="57.9" y="39">C2</text>
<text x="68.3" y="38.4">NCP114BSN330T1G</text>
<text x="98.5" y="41.6">1µF</text>
<text x="98.5" y="39">C3</text>
<text x="151.8" y="38.6">J2</text>
<text x="57.9" y="44.1">10V</text>
<text x="57.9" y="46.6">0402</text>
<text x="98.5" y="44.1">10V</text>
<text x="98.5" y="46.6">0402</text>
<text x="45.2" y="66">J1</text>
<text x="164" y="70.8">D1B</text>
<text x="116.3" y="76.1">FB1</text>
<text x="145.9" y="76.4">R1</text>
<text x="164" y="73.4">BAT54S,235</text>
<text x="116.3" y="81.7">800mA</text>
<text x="145.9" y="81.5">0402</text>
<text x="45.2" y="86.8">1.6mm FR4</text>
<text x="85.8" y="87.5">D2</text>
<text x="96" y="87.5">D3</text>
<text x="116.3" y="84.2">1kR @ 100MHz</text>
<text x="139.1" y="88.5">C1</text>
<text x="145.9" y="84.1">220R</text>
<text x="145.9" y="86.6">1%</text>
<text x="166.5" y="88.6">D1A</text>
<text x="96" y="90.1">RCLAMP0521P-N</text>
<text x="139.1" y="90.4">33pF</text>
<text x="166.5" y="91.2">BAT54S,235</text>
<text x="240" y="104.3">D6</text>
<text x="242.3" y="114.5">R4</text>
<text x="246.1" y="114.5">30R</text>
<text x="242.3" y="122.1">R5</text>
<text x="246.1" y="122.1">30R</text>
<text x="242.3" y="129.7">R6</text>
<text x="246.1" y="129.7">150R</text>
<text x="34" y="133.5">U2</text>
<text x="131.8" y="136">R2</text>
<text x="144.5" y="136">R3</text>
<text x="127.2" y="142.4">R8</text>
<text x="129.2" y="138.6">10kR</text>
<text x="144.5" y="138.6">10kR</text>
<text x="92.1" y="149.4">1µF</text>
<text x="92.1" y="146.8">C5</text>
<text x="127.2" y="147.5">10kR</text>
<text x="150.6" y="147.2">SW1</text>
<text x="127.2" y="153.8">R9</text>
<text x="127.2" y="158.9">10kR</text>
<text x="106.4" y="165.2">10nF</text>
<text x="106.4" y="167.8">0402</text>
<text x="107.7" y="162.7">C4</text>
<text x="124.2" y="165.2">10nF</text>
<text x="124.2" y="167.8">0402</text>
<text x="124.2" y="162.7">C6</text>
<text x="150.6" y="165.5">PEC12R-4225F-S0024</text>
<text x="34" y="181.7">STM32F030F4P6</text>
</g>
<g font-size="2.1">
<text x="176.3" y="185.5">PROJECTDESCRIPTION</text>
<text x="244.9" y="185.5">SHEETDESCRIPTION</text>
<text x="9.8" y="189.3">PROJECTFILENAME</text>
<text x="75.9" y="189.3">PROJECTCODENAME</text>
<text x="9.8" y="194.4">SHEETFILENAME</text>
<text x="75.9" y="194.4">LICENCE</text>
<text x="152.2" y="194.4">LASTMODIFIED</text>
<text x="183.9" y="194.4">PAGE</text>
<text x="194" y="194.4">OF</text>
<text x="205.4" y="194.4">DRAWN BY D. Gakure &amp; S. Hodgse</text>
<text x="244.9" y="194.4">REVISION 1.2</text>
<text x="265.2" y="194.4">PCB ID</text>
</g>
<g font-size="2.1" fill="#000080">
<text x="30.1" y="189.3">JacdacRotary26.PrjPCB</text>
<text x="98.8" y="189.3">JacdacRotary</text>
<text x="27.6" y="194.4">JacdacRotary26.SchDoc</text>
<text x="86" y="194.4">Attribution 4.0 International (CC BY 4.0)</text>
<text x="168.7" y="194.4">03/12/2021</text>
<text x="191.2" y="194.4">1</text>
<text x="198.8" y="194.4">1</text>
<text x="272.9" y="194.4">26-1.2</text>
</g>
<g font-size="1.9" fill="#f00">
<text x="13.1" y="29">Recommendation: consider replacing</text>
<text x="13.1" y="31.5">NCP114 with an LDO that is robust to</text>
<text x="13.1" y="34">repeated spikes of 8V or more on its</text>
<text x="13.1" y="36.6">input in case there is noise on the</text>
<text x="13.1" y="39.1">Jacdac bus.</text>
<text x="189.7" y="153.3">This reference design is a guideline.</text>
<text x="189.7" y="155.9">Please refer to the Jacdac docs online at</text>
<text x="189.7" y="158.4">https://aka.ms/jacdac for the definitive</text>
<text x="189.7" y="160.9">and most up-to-date information.</text>
</g>
<g font-size="1.9">
<text x="255.8" y="26.4">Mounting holes are electrically</text>
<text x="255.8" y="29">connected to the Jacdac bus</text>
<text x="255.8" y="31.5">nets so they can be used as an</text>
<text x="255.8" y="34">alternative to the PCBedge</text>
<text x="255.8" y="36.6">connector. Please use the</text>
<text x="255.8" y="39.1">following reference designators</text>
<text x="255.8" y="41.7">and net mapping:</text>
<text x="13.1" y="46.7">This component is a power-consumer.</text>
<text x="66.5" y="44.2">U1alternative</text>
<text x="66.5" y="46.7">NCP114ASN330T1G,</text>
<text x="135.1" y="45.5">&quot;Hack-connect XS&quot; SWDadapter.</text>
<text x="255.8" y="46.7">MH1 &amp; MH2: GND</text>
<text x="66.5" y="49.3">and many other LDOs.</text>
<text x="135.6" y="50.5">https://arcade.makecode.com/hardware/dbg</text>
<text x="255.8" y="49.3">MH3: JD_DATA</text>
<text x="255.8" y="51.8">MH4: JD_PWR</text>
<text x="141.4" y="65.7">D1clamps JD_DATA</text>
<text x="213.9" y="61.9">This design uses Jacdac 'small'mounting holes: PTHwith finished diameter</text>
<text x="213.9" y="64.5">of2.1mm, annular copper ring of3.0mm diameter &amp;copper/component</text>
<text x="111" y="70.8">FB1reduces EMI.</text>
<text x="141.4" y="68.3">to protect MCU.</text>
<text x="213.9" y="67">keepout of 5.0mm. The mounting holes must be on 2.5mm pitch.</text>
<text x="213.9" y="69.5">Mounting holes should have appropriate silkscreen marker, and MH1should</text>
<text x="52.4" y="76.2">G</text>
<text x="52.5" y="73.7">D</text>
<text x="213.9" y="72.1">have a pin 1 marker on the top side.</text>
<text x="52.9" y="78.8">P</text>
<text x="46.2" y="95">ESD diode pair required for</text>
<text x="145.2" y="93.7">R1/C1form low-</text>
<text x="46.2" y="97.5">each Jacdac connector. This</text>
<text x="46.2" y="100">design uses a single connector.</text>
<text x="99.6" y="96.2">Use ultra-low</text>
<text x="99.6" y="98.8">capacitance ESD diodes.</text>
<text x="145.2" y="96.2">pass EMCfilter.</text>
<text x="248.2" y="98.8">Jacdac modules require a status LED.</text>
<text x="248.2" y="101.3">Can be monochrome or multicolor</text>
<text x="248.2" y="103.8">depending on GPIO availability.</text>
<text x="32.2" y="116.5">U2critical pin mappings:</text>
<text x="32.2" y="119">PA2 USART1_TX for JD data</text>
<text x="60.1" y="119">PA0encoder switch</text>
<text x="32.2" y="121.6">PA4TIM14_CH1for JD_RGB_R</text>
<text x="32.2" y="124.1">PA9TIM1_CH2for JD_RGB_G</text>
<text x="60.1" y="121.6">PA6encoder ROT_A</text>
<text x="60.1" y="124.1">PA7encoder ROT_B</text>
<text x="32.2" y="126.6">PB1 TIM3_CH4 for JD_RGB_B</text>
<text x="154.2" y="131.7">Vertical mount, incremental</text>
<text x="104.6" y="133">10k/10nF debouncing</text>
<text x="104.6" y="135.5">filter as per mfr. datasheet</text>
<text x="154.2" y="134.2">rotary encoder, no bushing,</text>
<text x="154.2" y="136.9">momentary push switch. 24</text>
<text x="154.2" y="139.4">pulses per revolution.</text>
<text x="230.4" y="138.1">Tuoahan TZ-P4-1615RGBTCA1-0.55T RGB</text>
<text x="230.4" y="140.7">is footrpint-compatible alternative for D6.</text>
<text x="230.4" y="143.2">Ifusing alternative part recalculate R4-R6.</text>
<text x="232.9" y="154.6">Silkscreen &amp;</text>
<text x="232.9" y="157.1">layout notes</text>
<text x="189.7" y="167.3">Silkscreen should include text to identify</text>
<text x="232.9" y="163.5">Blockname</text>
<text x="66.5" y="172.3">BOOT0=0: boot from main flash.</text>
<text x="189.7" y="169.8">the module type and revision, and</text>
<text x="189.7" y="172.3">optionallya QR code.</text>
<text x="232.9" y="169.8">Design notes</text>
<text x="10.6" y="174.9">JD_DATA doesn't</text>
<text x="10.6" y="177.4">need WAKEUP pin</text>
<text x="10.6" y="179.9">because deepest</text>
<text x="66.5" y="177.4">Alternative part STM32F042F6P6.</text>
<text x="66.5" y="179.9">Same PCBfootprint and pin</text>
<text x="189.7" y="178.7">This design uses a 'cute' board shape.</text>
<text x="232.9" y="176.1">When this PDF is viewed with Adobe Reader, clicking on</text>
<text x="232.9" y="178.7">components shows part numbers and other details.</text>
<text x="10.6" y="182.5">sleep isn't used.</text>
<text x="66.5" y="182.5">mapping.</text>
</g>
<g font-size="1.9" fill="#f0f0f0">
<text x="249.4" y="154.6">This information is provided “as-is”. You</text>
<text x="249.4" y="157.1">bear the risk of using it. Some</text>
<text x="249.4" y="159.7">information relates to pre-released</text>
<text x="249.4" y="162.2">specification which may change without</text>
<text x="249.4" y="164.7">notice. Microsoft makes no warranties,</text>
<text x="249.4" y="167.3">express or implied, with respect to the</text>
<text x="249.4" y="169.8">information providedhere.</text>
</g>
</svg>
